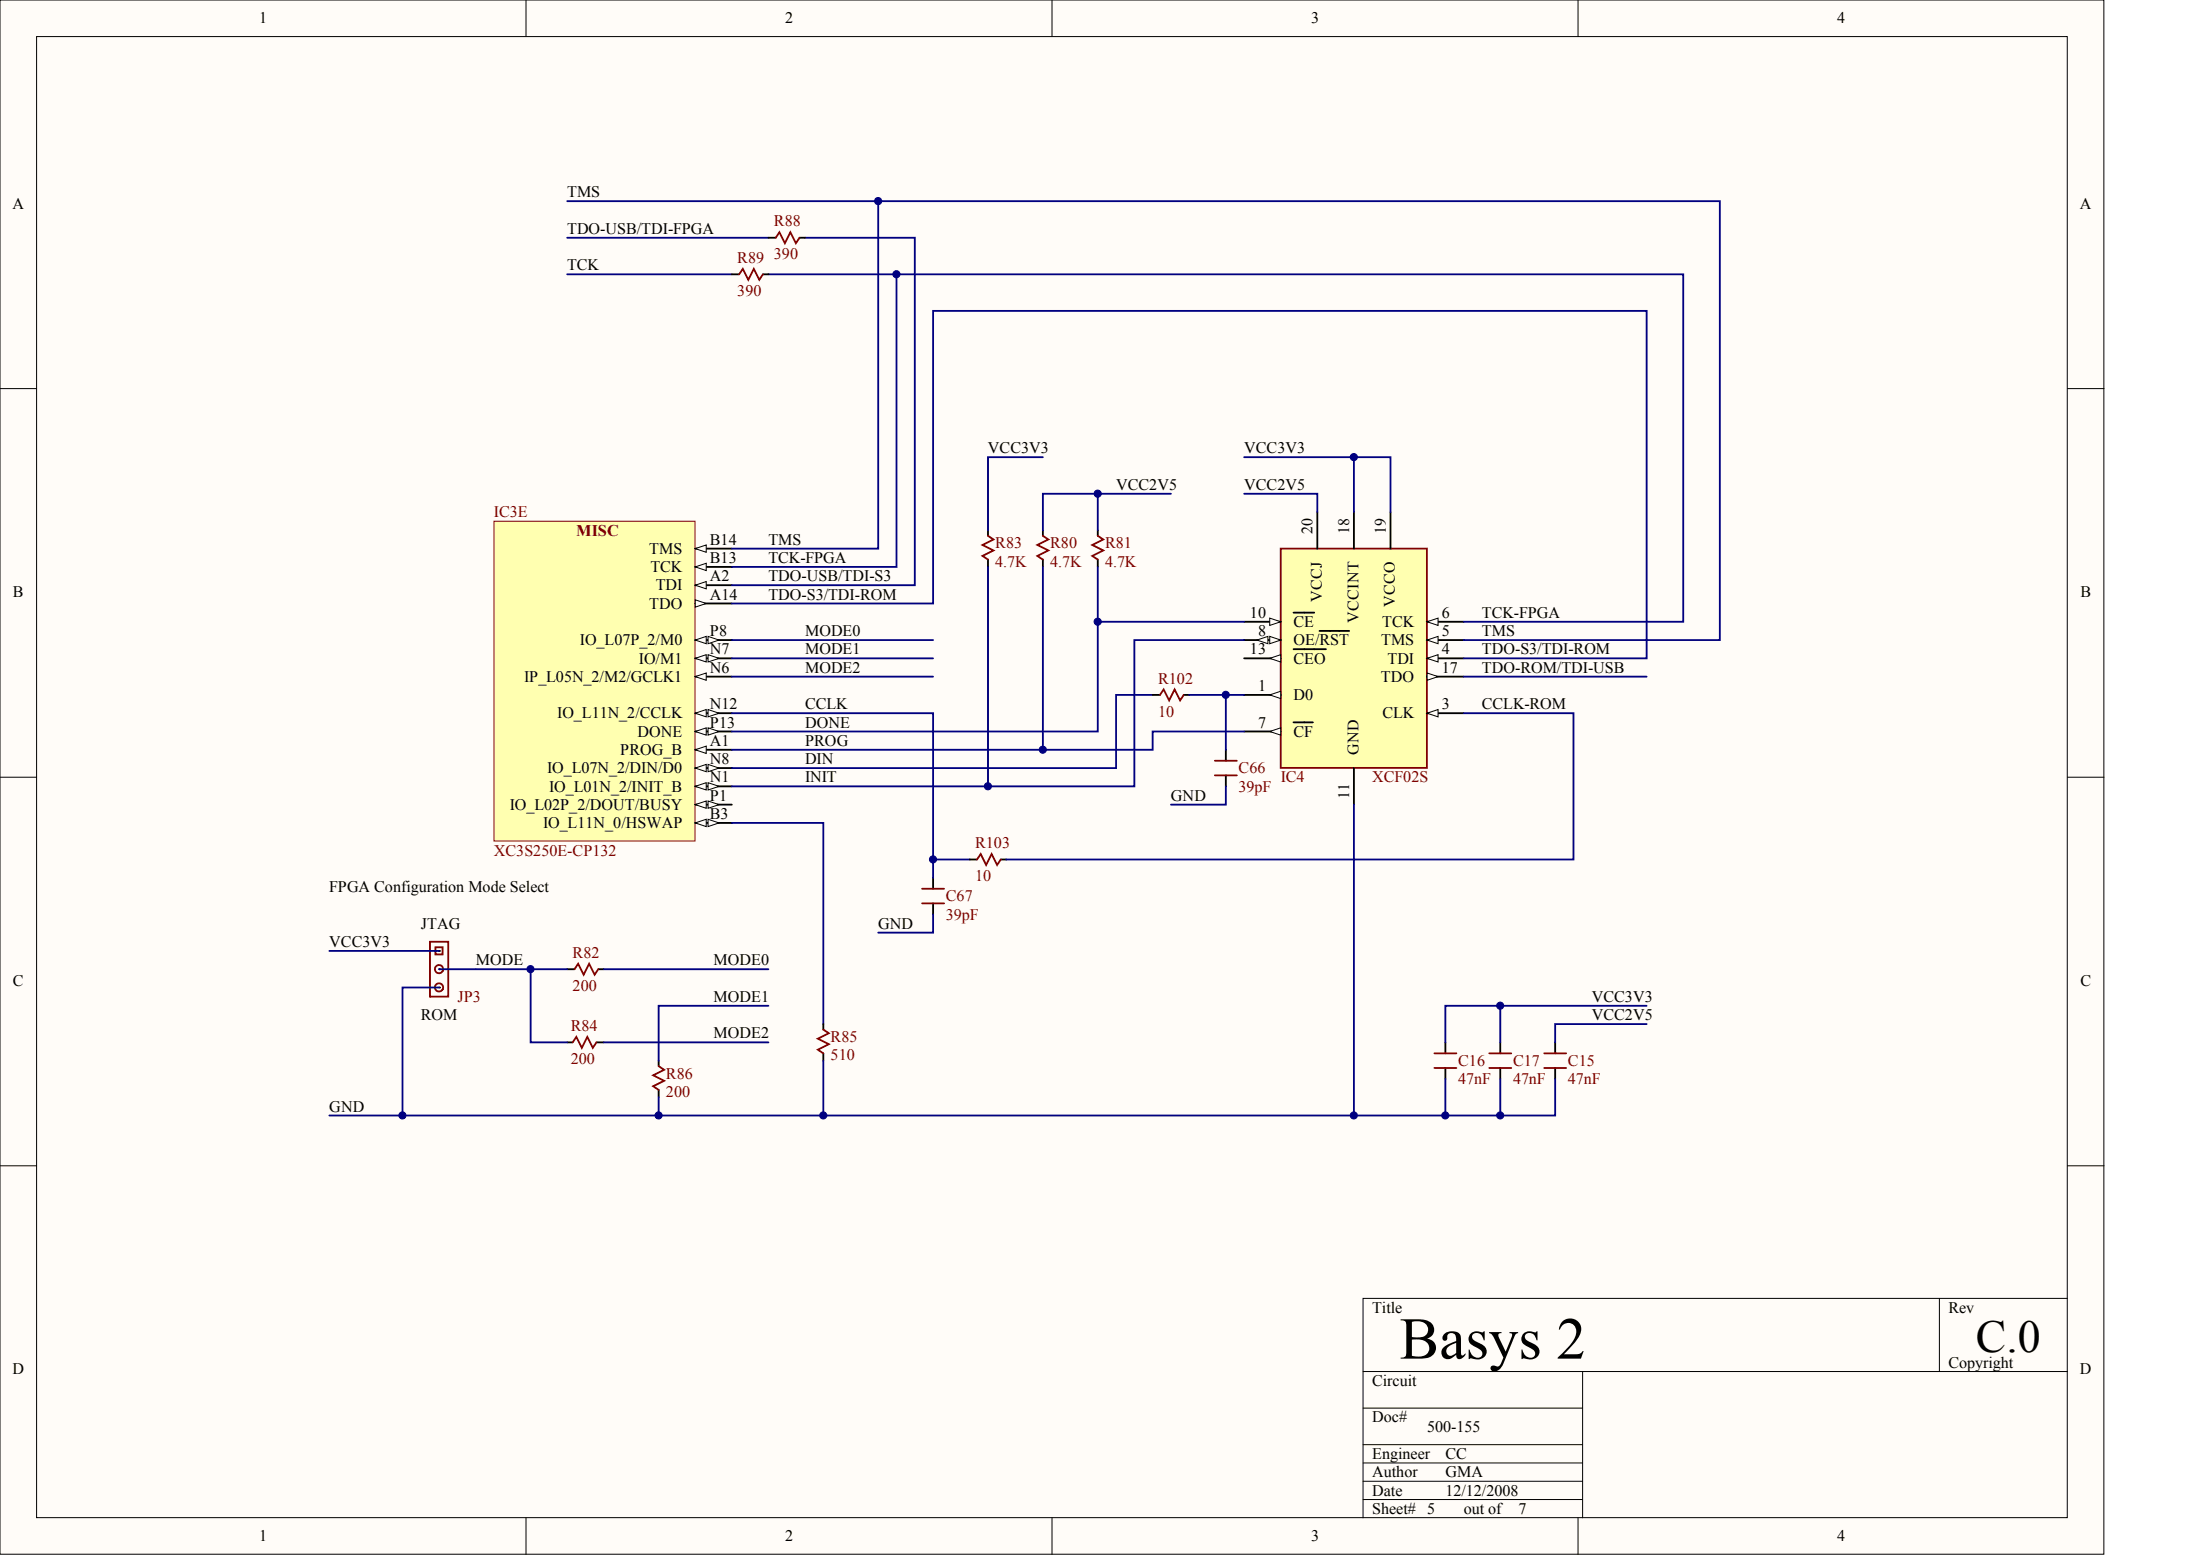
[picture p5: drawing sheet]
<svg xmlns="http://www.w3.org/2000/svg" width="840mm" height="594mm" viewBox="0 0 840 594" stroke-linecap="round" stroke-linejoin="round" font-family="sans-serif">
<g fill="#fffcf8" stroke="#000" stroke-width=".38">
<path d="M0 0h802.9v593h-802.9z"/>
<path d="M14 14h775v565.1h-775z"/>
</g>
<g fill="none" stroke="#000" stroke-width=".38">
<path d="M200.7 0v14M401.5 0v14M602.2 0v14M0 148.3h14M789 148.3h14M0 296.5h14M789 296.5h14M0 444.8h14M789 444.8h14M740.1 495.4v27.9M789 495.4h-268.8v83.7M520.2 523.3h268.8"/>
<path d="M520.2 537.3h83.8M604 523.3v55.8M520.2 558.2h83.8M520.2 551.2h83.8M200.7 579.1v14M401.5 579.1v14M520.2 565.2h83.8M520.2 572.2h83.8M602.2 579.1v14"/>
</g>
<path d="M188.5 198.9h76.8v122h-76.8z" fill="#ffffb0" stroke="#800000" stroke-width=".38"/>
<path d="M265.3 258.2h14" fill="none" stroke="#000" stroke-width=".7"/>
<path d="M265.3 258.2l4.2-1.4v2.8z" fill="#fffcf8" stroke="#000" stroke-width=".38"/>
<path d="M265.3 279.1h14" fill="none" stroke="#000" stroke-width=".7"/>
<g fill="#fffcf8" stroke="#000" stroke-width=".38">
<path d="M265.3 279.1l4.2-1.4v2.8z"/>
<path d="M270.2 277.7l4.2 1.4-4.2 1.4z"/>
</g>
<path d="M265.3 286.1h14" fill="none" stroke="#000" stroke-width=".7"/>
<path d="M265.3 286.1l4.2-1.4v2.8z" fill="#fffcf8" stroke="#000" stroke-width=".38"/>
<path d="M265.3 216.3h14" fill="none" stroke="#000" stroke-width=".7"/>
<path d="M265.3 216.3l4.2-1.4v2.8z" fill="#fffcf8" stroke="#000" stroke-width=".38"/>
<path d="M265.3 223.3h14" fill="none" stroke="#000" stroke-width=".7"/>
<path d="M265.3 223.3l4.2-1.4v2.8z" fill="#fffcf8" stroke="#000" stroke-width=".38"/>
<path d="M265.3 230.3h14" fill="none" stroke="#000" stroke-width=".7"/>
<path d="M265.3 228.9l4.2 1.4-4.2 1.4z" fill="#fffcf8" stroke="#000" stroke-width=".38"/>
<path d="M265.3 209.3h14" fill="none" stroke="#000" stroke-width=".7"/>
<path d="M265.3 209.3l4.2-1.4v2.8z" fill="#fffcf8" stroke="#000" stroke-width=".38"/>
<path d="M265.3 251.2h14" fill="none" stroke="#000" stroke-width=".7"/>
<g fill="#fffcf8" stroke="#000" stroke-width=".38">
<path d="M265.3 251.2l4.2-1.4v2.8z"/>
<path d="M270.2 249.8l4.2 1.4-4.2 1.4z"/>
</g>
<path d="M265.3 300h14" fill="none" stroke="#000" stroke-width=".7"/>
<g fill="#fffcf8" stroke="#000" stroke-width=".38">
<path d="M265.3 300l4.2-1.4v2.8z"/>
<path d="M270.2 298.6l4.2 1.4-4.2 1.4z"/>
</g>
<path d="M265.3 307h14" fill="none" stroke="#000" stroke-width=".7"/>
<g fill="#fffcf8" stroke="#000" stroke-width=".38">
<path d="M265.3 307l4.2-1.4v2.8z"/>
<path d="M270.2 305.6l4.2 1.4-4.2 1.4z"/>
</g>
<path d="M265.3 293.1h14" fill="none" stroke="#000" stroke-width=".7"/>
<g fill="#fffcf8" stroke="#000" stroke-width=".38">
<path d="M265.3 293.1l4.2-1.4v2.8z"/>
<path d="M270.2 291.7l4.2 1.4-4.2 1.4z"/>
</g>
<path d="M265.3 244.2h14" fill="none" stroke="#000" stroke-width=".7"/>
<g fill="#fffcf8" stroke="#000" stroke-width=".38">
<path d="M265.3 244.2l4.2-1.4v2.8z"/>
<path d="M270.2 242.8l4.2 1.4-4.2 1.4z"/>
</g>
<path d="M265.3 272.1h14" fill="none" stroke="#000" stroke-width=".7"/>
<g fill="#fffcf8" stroke="#000" stroke-width=".38">
<path d="M265.3 272.1l4.2-1.4v2.8z"/>
<path d="M270.2 270.7l4.2 1.4-4.2 1.4z"/>
</g>
<path d="M265.3 314h14" fill="none" stroke="#000" stroke-width=".7"/>
<g fill="#fffcf8" stroke="#000" stroke-width=".38">
<path d="M265.3 314l4.2-1.4v2.8z"/>
<path d="M270.2 312.6l4.2 1.4-4.2 1.4z"/>
</g>
<path d="M488.8 209.3h55.8v83.7h-55.8z" fill="#ffffb0" stroke="#800000" stroke-width=".7"/>
<path d="M502.7 195.4v13.9M516.7 195.4v13.9M530.7 195.4v13.9M474.8 237.2h14" fill="none" stroke="#000" stroke-width=".7"/>
<path d="M484.6 235.8l4.2 1.4-4.2 1.4z" fill="#fffcf8" stroke="#000" stroke-width=".38"/>
<path d="M493.7 233.7h7.9M474.8 244.2h14" fill="none" stroke="#000" stroke-width=".7"/>
<g fill="#fffcf8" stroke="#000" stroke-width=".38">
<path d="M484.6 242.8l4.2 1.4-4.2 1.4z"/>
<path d="M479.7 244.2l4.2-1.4v2.8z"/>
</g>
<path d="M474.8 251.2h14M503.6 240.7h11.3" fill="none" stroke="#000" stroke-width=".7"/>
<path d="M484.6 251.2l4.2-1.4v2.8z" fill="#fffcf8" stroke="#000" stroke-width=".38"/>
<path d="M493.7 247.7h12.3M474.8 265.1h14" fill="none" stroke="#000" stroke-width=".7"/>
<path d="M484.6 265.1l4.2-1.3v2.7z" fill="#fffcf8" stroke="#000" stroke-width=".38"/>
<path d="M474.8 279.1h14" fill="none" stroke="#000" stroke-width=".7"/>
<path d="M484.6 279.1l4.2-1.4v2.8z" fill="#fffcf8" stroke="#000" stroke-width=".38"/>
<path d="M544.6 237.2h14M493.7 275.6h7.4" fill="none" stroke="#000" stroke-width=".7"/>
<path d="M544.6 237.2l4.2-1.4v2.8z" fill="#fffcf8" stroke="#000" stroke-width=".38"/>
<path d="M544.6 244.2h14" fill="none" stroke="#000" stroke-width=".7"/>
<path d="M544.6 244.2l4.2-1.4v2.8z" fill="#fffcf8" stroke="#000" stroke-width=".38"/>
<path d="M544.6 251.2h14" fill="none" stroke="#000" stroke-width=".7"/>
<path d="M544.6 251.2l4.2-1.4v2.8z" fill="#fffcf8" stroke="#000" stroke-width=".38"/>
<path d="M544.6 258.2h14" fill="none" stroke="#000" stroke-width=".7"/>
<path d="M544.6 256.8l4.2 1.4-4.2 1.4z" fill="#fffcf8" stroke="#000" stroke-width=".38"/>
<path d="M544.6 272.1h14" fill="none" stroke="#000" stroke-width=".7"/>
<path d="M544.6 272.1l4.2-1.4v2.8z" fill="#fffcf8" stroke="#000" stroke-width=".38"/>
<g fill="none" stroke="#000" stroke-width=".7">
<path d="M293.3 90.7h2.8M305.1 90.7h2.1M279.3 104.7h2.8M291.2 104.7h2.1M377.1 202.4v2M377.1 213.5v2.8M398 202.4v2M398 213.5v2.8M419 202.4v2M419 213.5v2.8M439.9 265.1h2.8M451.8 265.1h2.1"/>
<path d="M467.8 286.1v4.2M467.8 295.8v4.2M516.7 293.1v13.9M356.1 334.9v4.2M370.1 327.9h2.8M381.9 327.9h2.1M356.1 344.7v4.2M216.5 369.8h2.8M228.3 369.8h2.1M216.5 397.7h2.1M227.6 397.7h2.8M314.2 390.7v2.1"/>
<path d="M551.6 397.7v4.2M572.6 397.7v4.2M593.5 397.7v4.2M251.4 404.7v2.1M251.4 415.9v2.8M314.2 401.9v2.8M551.6 407.5v4.2M572.6 407.5v4.2M593.5 407.5v4.2"/>
</g>
<g fill="none" stroke="#800000" stroke-width=".7">
<path d="M296.1 90.7l1.4-2.1 2.1 4.2 2-4.2 2.1 4.2 1.4-2.1M282.1 104.7l1.4-2.1 2.1 4.2 2.1-4.2 2.1 4.2 1.4-2.1M377.1 204.4l2.1 1.4-4.2 2.1 4.2 2.1-4.2 2.1 2.1 1.4M398 204.4l2.1 1.4-4.2 2.1 4.2 2.1-4.2 2.1 2.1 1.4M419 204.4l2 1.4-4.1 2.1 4.1 2.1-4.1 2.1 2.1 1.4M442.7 265.1l1.4-2 2.1 4.1 2.1-4.1 2.1 4.1 1.4-2.1M463.6 290.3h8.4M463.6 295.8h8.4M351.9 339.1h8.4M372.9 327.9l1.4-2 2.1 4.1 2.1-4.1 2 4.1 1.4-2.1M164.1 359.3h7v21h-7zM351.9 344.7h8.4"/>
<path d="M166.2 361.4h2.7v2.8h-2.7zM168.9 370.5a1.57 1.57 0 0 0-1.2-2.3 1.57 1.57 0 0 0-1.6 2.1 1.57 1.57 0 0 0 2.5 .6l.3-.4M168.9 377.5a1.57 1.57 0 0 0-1.2-2.3 1.57 1.57 0 0 0-1.6 2.1 1.57 1.57 0 0 0 2.5 .6l.3-.4M219.3 369.8l1.3-2.1 2.1 4.2 2.1-4.2 2.1 4.2 1.4-2.1M218.6 397.7l1.3-2.1 2.1 4.2 2.1-4.2 2.1 4.2 1.4-2.1M314.2 392.8l2.1 1.4-4.2 2.1 4.2 2.1-4.2 2.1 2.1 1.4M251.4 406.8l2.1 1.4-4.2 2.1 4.2 2.1-4.2 2.1 2.1 1.4M547.4 401.9h8.4M547.4 407.5h8.4M568.4 401.9h8.4M568.4 407.5h8.4M589.3 401.9h8.4"/>
<path d="M589.3 407.5h8.4"/>
</g>
<g fill="none" stroke="#000080" stroke-width=".7">
<path d="M216.5 76.8h439.9v167.4h-97.8M335.2 76.8v132.5h-55.9M216.5 90.7h76.8M307.2 90.7h41.9v132.6h-69.8M216.5 104.7h62.8M293.3 104.7h349.1v132.5h-83.8M342.1 104.7v111.6h-62.8M398 174.4h-20.9v28M474.8 174.4h55.9v21M516.7 174.4v21M419 188.4h27.9M474.8 188.4h27.9v7"/>
<path d="M377.1 216.3v83.7M398 202.4v-14h21v14M398 216.3v69.8M419 216.3v20.9M279.3 230.3h76.8v-111.7h272.3v132.6h-69.8M474.8 237.2h-55.8v41.9h-139.7M279.3 258.2h76.8M279.3 244.2h76.8M279.3 251.2h76.8M474.8 244.2h-41.9v55.8h-153.6M558.6 258.2h69.8M279.3 272.1h76.8v55.8h14"/>
<path d="M439.9 265.1h-14v28h-146.6M453.9 265.1h20.9M467.8 265.1v21M474.8 279.1h-34.9v7h-160.6M558.6 272.1h41.9v55.8h-216.5M279.3 314h34.9v76.7M467.8 300v7h-20.9M516.7 307v118.6h-265.3M356.1 327.9v7M356.1 348.9v7h-20.9M125.7 362.8h41.9M167.6 376.8h-14v48.8"/>
<path d="M167.6 369.8h34.9M216.5 369.8h-14v27.9h14M230.4 369.8h62.9M230.4 397.7h62.9M293.3 383.8h-41.9v20.9M572.6 383.8v13.9M628.4 383.8h-76.8v13.9M628.4 390.7h-34.9v7M251.4 418.7v6.9h-125.7M314.2 404.7v20.9M551.6 411.7v13.9h-34.9M572.6 411.7v13.9"/>
<path d="M593.5 411.7v13.9h-41.9"/>
</g>
<g fill="#000">
<circle cx="167.6" cy="362.8" r=".35"/>
<circle cx="167.6" cy="369.8" r=".35"/>
<circle cx="167.6" cy="376.8" r=".35"/>
</g>
<g fill="#000080" stroke="#000080" stroke-width=".38">
<circle cx="153.6" cy="425.6" r="1.36"/>
<circle cx="202.5" cy="369.8" r="1.36"/>
<circle cx="251.3" cy="425.6" r="1.36"/>
<circle cx="314.2" cy="425.6" r="1.36"/>
<circle cx="335.1" cy="76.7" r="1.36"/>
<circle cx="342.1" cy="104.6" r="1.36"/>
<circle cx="356.1" cy="327.9" r="1.36"/>
<circle cx="377" cy="300" r="1.36"/>
<circle cx="398" cy="286" r="1.36"/>
<circle cx="418.9" cy="237.2" r="1.36"/>
<circle cx="418.9" cy="188.4" r="1.36"/>
<circle cx="467.8" cy="265.1" r="1.36"/>
<circle cx="516.7" cy="425.6" r="1.36"/>
<circle cx="516.7" cy="174.4" r="1.36"/>
<circle cx="551.6" cy="425.6" r="1.36"/>
<circle cx="572.5" cy="425.6" r="1.36"/>
<circle cx="572.5" cy="383.7" r="1.36"/>
</g>
<text font-size="22.7" x="534.2" y="518.4">Basys 2</text>
<text font-size="17.4" x="754.1" y="515.8">C.0</text>
<text font-size="6.2" fill="#800000" x="219.9" y="204.4">MISC</text>
<g font-size="6.1">
<text x="98.9" y="9">1</text>
<text x="299.6" y="9">2</text>
<text x="500.4" y="9">3</text>
<text x="701.1" y="9">4</text>
<text x="216.5" y="75.2">TMS</text>
<text x="4.7" y="79.6">A</text>
<text x="793.8" y="79.6">A</text>
<text x="216.5" y="89.2">TDO-USB/TDI-FPGA</text>
<text x="216.5" y="103.2">TCK</text>
<text x="377.1" y="172.9">VCC3V3</text>
<text x="474.8" y="172.9">VCC3V3</text>
<text x="425.9" y="186.9">VCC2V5</text>
<text x="474.8" y="186.9">VCC2V5</text>
<text x="501" y="203.7" transform="rotate(-90 501 203.7)">20</text>
<text x="514.9" y="203.7" transform="rotate(-90 514.9 203.7)">18</text>
<text x="528.9" y="203.7" transform="rotate(-90 528.9 203.7)">19</text>
<text x="270.9" y="207.8">B14</text>
<text x="293.3" y="207.8">TMS</text>
<text x="247.8" y="211.3">TMS</text>
<text x="270.9" y="214.8">B13</text>
<text x="293.3" y="214.8">TCK-FPGA</text>
<text x="248.2" y="218.3">TCK</text>
<text x="270.9" y="221.8">A2</text>
<text x="293.3" y="221.8">TDO-USB/TDI-S3</text>
<text x="5" y="227.8">B</text>
<text x="250.3" y="225.3">TDI</text>
<text x="794" y="227.8">B</text>
<text x="247.7" y="232.2">TDO</text>
<text x="270.9" y="228.8">A14</text>
<text x="293.3" y="228.8">TDO-S3/TDI-ROM</text>
<text x="504.5" y="229.6" transform="rotate(-90 504.5 229.6)">VCCJ</text>
<text x="532.4" y="231.7" transform="rotate(-90 532.4 231.7)">VCCO</text>
<text x="477" y="235.7">10</text>
<text x="493.7" y="239.2">CE</text>
<text x="518.4" y="237.6" transform="rotate(-90 518.4 237.6)">VCCINT</text>
<text x="527.5" y="239.2">TCK</text>
<text x="550.2" y="235.7">6</text>
<text x="565.6" y="235.7">TCK-FPGA</text>
<text x="270.9" y="242.7">P8</text>
<text x="307.2" y="242.7">MODE0</text>
<text x="480.1" y="242.7">8</text>
<text x="550.2" y="242.7">5</text>
<text x="565.6" y="242.7">TMS</text>
<text x="221.3" y="246.2">IO_L07P_2/M0</text>
<text x="270.9" y="249.7">N7</text>
<text x="307.2" y="249.7">MODE1</text>
<text x="477" y="249.7">13</text>
<text x="493.7" y="246.2">OE/RST</text>
<text x="527.1" y="246.2">TMS</text>
<text x="550.2" y="249.7">4</text>
<text x="565.6" y="249.7">TDO-S3/TDI-ROM</text>
<text x="243.8" y="253.2">IO/M1</text>
<text x="270.9" y="256.7">N6</text>
<text x="307.2" y="256.7">MODE2</text>
<text x="493.7" y="253.2">CEO</text>
<text x="529.6" y="253.2">TDI</text>
<text x="550.2" y="256.7">17</text>
<text x="565.6" y="256.7">TDO-ROM/TDI-USB</text>
<text x="200" y="260.2">IP_L05N_2/M2/GCLK1</text>
<text x="480.1" y="263.6">1</text>
<text x="527" y="260.2">TDO</text>
<text x="493.7" y="267.1">D0</text>
<text x="212.7" y="274.1">IO_L11N_2/CCLK</text>
<text x="270.9" y="270.6">N12</text>
<text x="307.2" y="270.6">CCLK</text>
<text x="527.7" y="274.1">CLK</text>
<text x="550.2" y="270.6">3</text>
<text x="565.6" y="270.6">CCLK-ROM</text>
<text x="243.3" y="281.1">DONE</text>
<text x="270.9" y="277.6">P13</text>
<text x="307.2" y="277.6">DONE</text>
<text x="480.1" y="277.6">7</text>
<text x="493.7" y="281.1">CF</text>
<text x="270.9" y="284.6">A1</text>
<text x="307.2" y="284.6">PROG</text>
<text x="236.7" y="288.1">PROG_B</text>
<text x="270.9" y="291.6">N8</text>
<text x="307.2" y="291.6">DIN</text>
<text x="518.4" y="288.2" transform="rotate(-90 518.4 288.2)">GND</text>
<text x="208.8" y="295">IO_L07N_2/DIN/D0</text>
<text x="270.9" y="298.5">N1</text>
<text x="307.2" y="298.5">INIT</text>
<text x="209.5" y="302">IO_L01N_2/INIT_B</text>
<text x="270.9" y="305.5">P1</text>
<text x="446.9" y="305.5">GND</text>
<text x="514.9" y="304.9" transform="rotate(-90 514.9 304.9)">11</text>
<text x="194.5" y="309">IO_L02P_2/DOUT/BUSY</text>
<text x="207.2" y="316">IO_L11N_0/HSWAP</text>
<text x="270.9" y="312.5">B3</text>
<text x="125.7" y="340.4">FPGA Configuration Mode Select</text>
<text x="160.6" y="354.3">JTAG</text>
<text x="335.2" y="354.3">GND</text>
<text x="125.7" y="361.3">VCC3V3</text>
<text x="181.5" y="368.3">MODE</text>
<text x="272.3" y="368.3">MODE0</text>
<text x="5" y="376.1">C</text>
<text x="794" y="376.1">C</text>
<text x="272.3" y="382.3">MODE1</text>
<text x="607.5" y="382.3">VCC3V3</text>
<text x="160.6" y="389.2">ROM</text>
<text x="607.5" y="389.2">VCC2V5</text>
<text x="272.3" y="396.2">MODE2</text>
<text x="125.7" y="424.1">GND</text>
<text x="523.7" y="500.9">Title</text>
<text x="743.6" y="500.9">Rev</text>
<text x="743.6" y="521.8">Copyright</text>
<text x="4.7" y="524.4">D</text>
<text x="793.8" y="524.4">D</text>
<text x="523.7" y="528.8">Circuit</text>
<text x="523.7" y="542.7">Doc#</text>
<text x="544.6" y="546.2">500-155</text>
<text x="523.7" y="556.7">Engineer</text>
<text x="551.6" y="556.7">CC</text>
<text x="523.7" y="563.7">Author</text>
<text x="551.6" y="563.7">GMA</text>
<text x="523.7" y="570.6">Date</text>
<text x="551.6" y="570.6">12/12/2008</text>
<text x="523.7" y="577.6">Sheet# 5</text>
<text x="558.6" y="577.6">out of</text>
<text x="579.6" y="577.6">7</text>
<text x="98.9" y="588.1">1</text>
<text x="299.6" y="588.1">2</text>
<text x="500.4" y="588.1">3</text>
<text x="701.1" y="588.1">4</text>
</g>
<g font-size="6.1" fill="#800000">
<text x="295.4" y="86.4">R88</text>
<text x="281.4" y="100.4">R89</text>
<text x="295.4" y="99">390</text>
<text x="281.4" y="112.9">390</text>
<text x="188.5" y="197.4">IC3E</text>
<text x="379.8" y="209.2">R83</text>
<text x="400.8" y="209.2">R80</text>
<text x="421.7" y="209.2">R81</text>
<text x="379.8" y="216.2">4.7K</text>
<text x="400.8" y="216.2">4.7K</text>
<text x="421.7" y="216.2">4.7K</text>
<text x="442" y="260.8">R102</text>
<text x="442" y="273.4">10</text>
<text x="472.7" y="295">C66</text>
<text x="488.8" y="298.5">IC4</text>
<text x="523.7" y="298.5">XCF02S</text>
<text x="472.7" y="302">39pF</text>
<text x="372.2" y="323.6">R103</text>
<text x="188.5" y="326.4">XC3S250E-CP132</text>
<text x="372.2" y="336.2">10</text>
<text x="361" y="343.9">C67</text>
<text x="361" y="350.9">39pF</text>
<text x="218.6" y="365.5">R82</text>
<text x="174.6" y="382.3">JP3</text>
<text x="218.6" y="378.1">200</text>
<text x="217.9" y="393.4">R84</text>
<text x="317" y="397.6">R85</text>
<text x="217.9" y="406">200</text>
<text x="317" y="404.6">510</text>
<text x="556.5" y="406.7">C16</text>
<text x="577.5" y="406.7">C17</text>
<text x="598.4" y="406.7">C15</text>
<text x="254.2" y="411.6">R86</text>
<text x="556.5" y="413.7">47nF</text>
<text x="577.5" y="413.7">47nF</text>
<text x="598.4" y="413.7">47nF</text>
<text x="254.2" y="418.5">200</text>
</g>
</svg>
